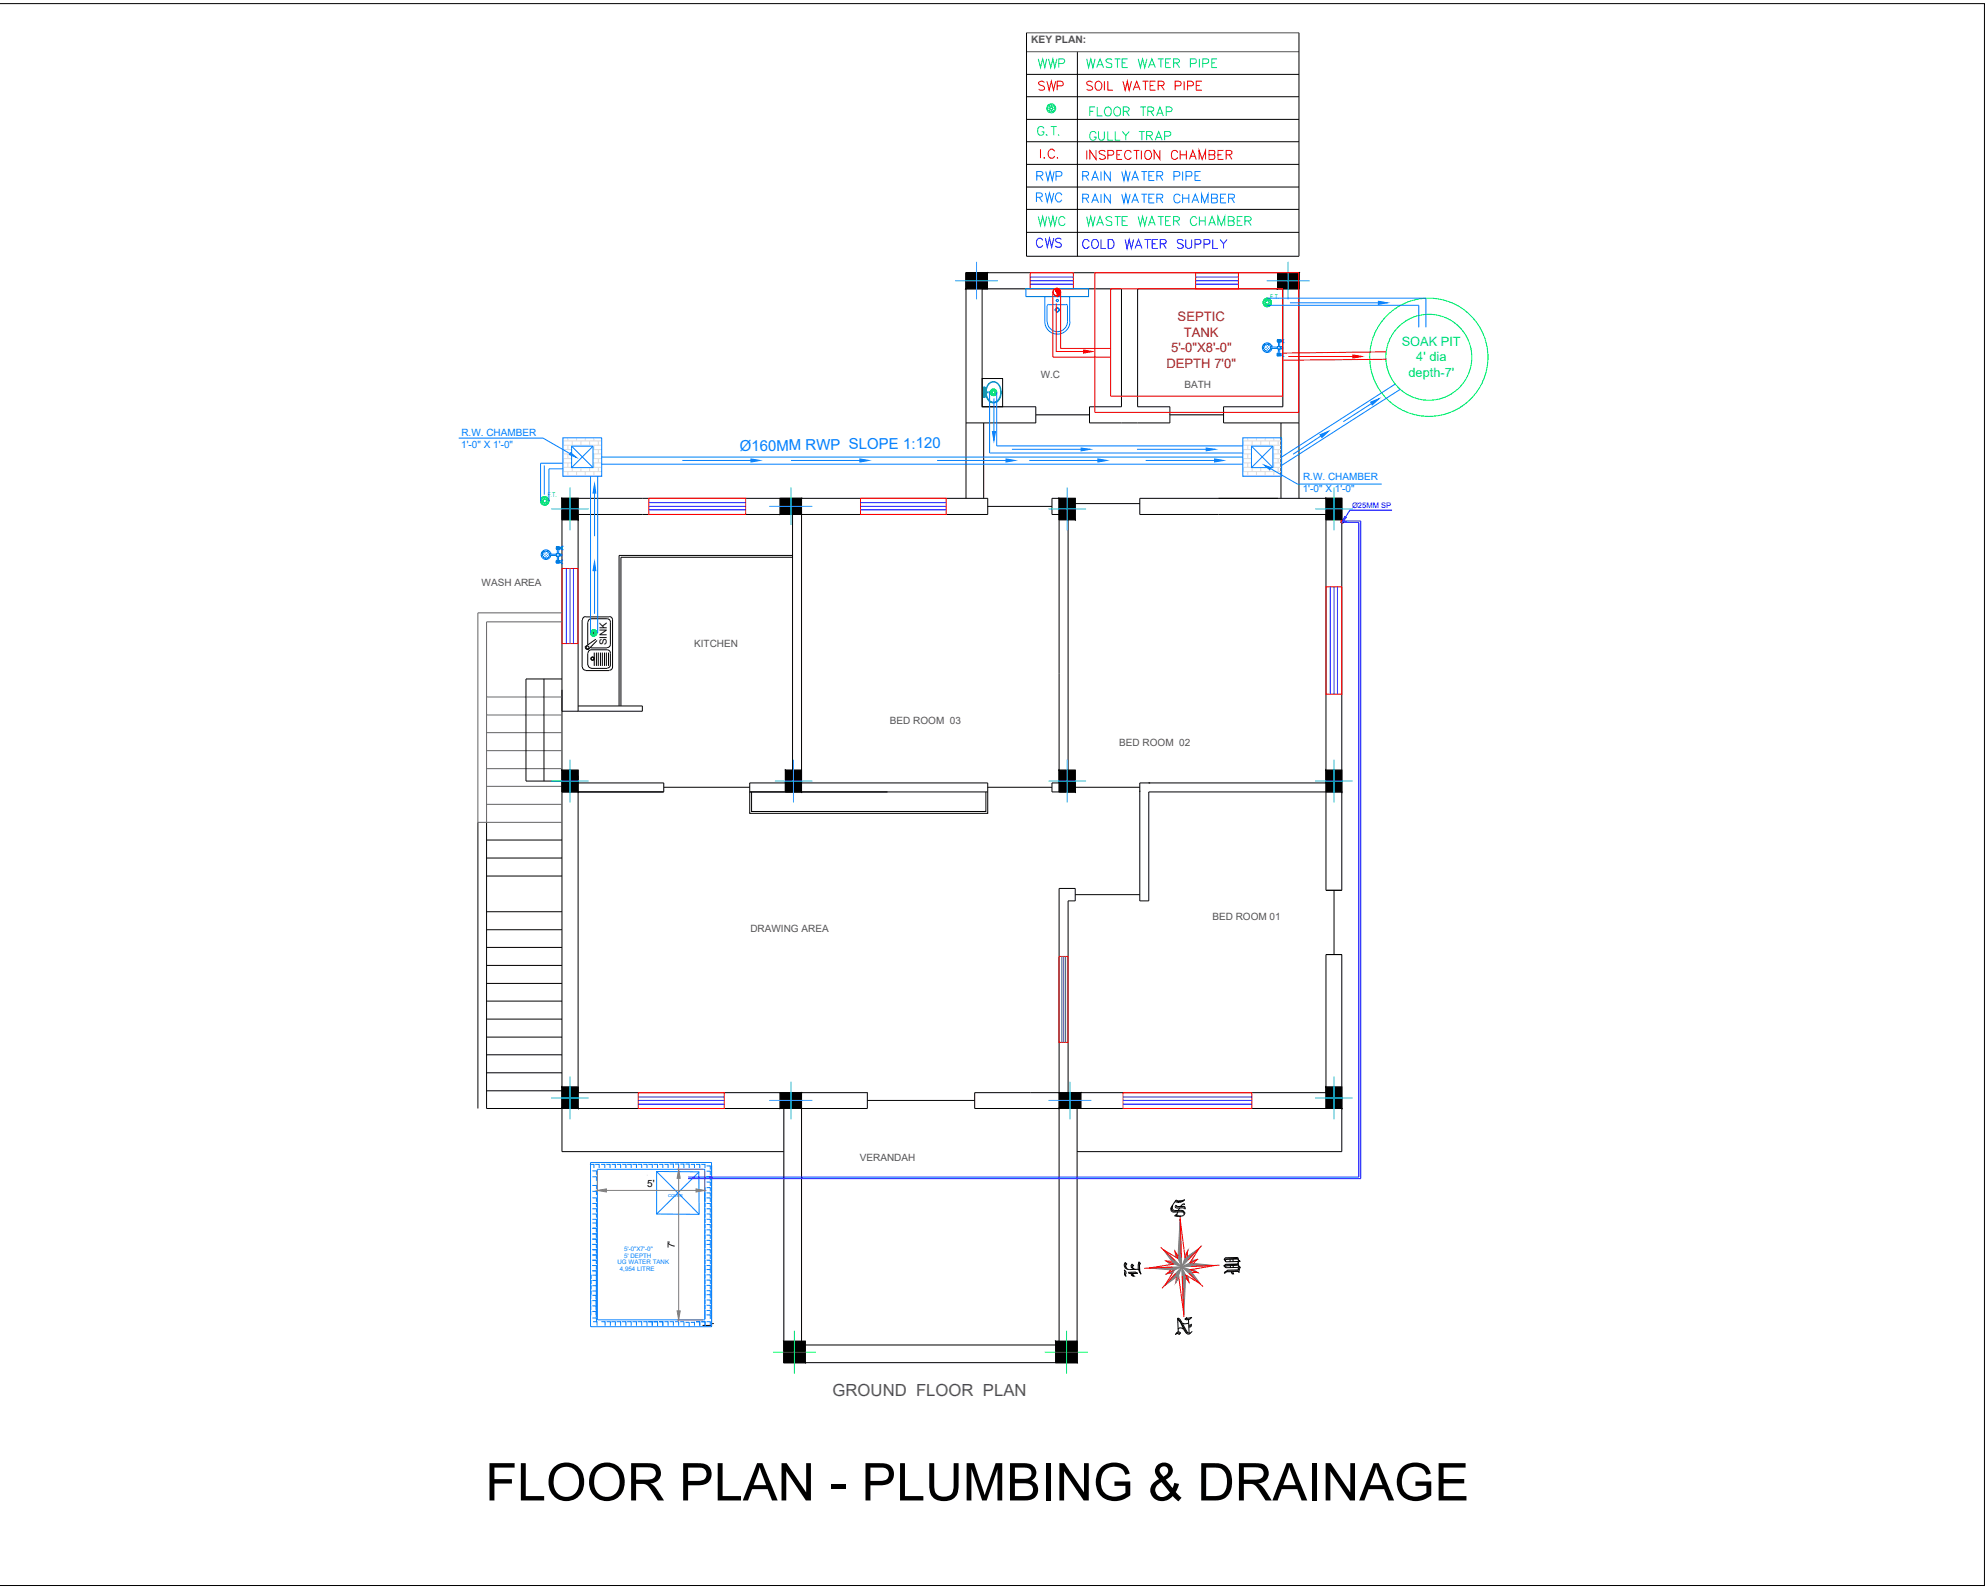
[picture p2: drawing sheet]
<svg xmlns="http://www.w3.org/2000/svg" width="135mm" height="108mm" viewBox="0 0 135 108" stroke-linecap="round" stroke-linejoin="round" font-family="sans-serif">
<!-- layer: 0 -->
<g fill="none" stroke="#000" stroke-width=".07">
<path d="M0 .2h135.4v107.9h-135.4M65.9 18.6h1.5v1.1h-1.5zM65.9 18.6h22.7v15.4M65.9 18.6v15.4M87.1 18.6h1.5v1.1h-1.5zM38.3 34h1.1v1.4h-1.1zM53.2 34h1.5v1.1h-1.5zM54.1 38h-11.7v10.1M54.1 37.9h-11.9v10.2M65.9 28.8h4.8v-1.1h-3.7v-8h9.5v8h-2.2v1.1h5.5v-1.1h-2.2v-8h9.9v8h-4v1.1h5.1M67 25.8h1.4v1.9h-1.4zM67.1 28.8v5.2"/>
<path d="M67.4 34.5h4.4M70.7 28.3h3.6M72.2 34h1.1v1.4h-1.1zM72.2 34v19.4h-.4v.6h1.5v-.6h-.4v-19.4h-1.1v1.1h.4M72.9 34.3h4.8M79.8 28.3h3.7M87.4 28.8v5.2M90.4 34h.1M90.4 34h1.1v1.4h-1.1zM32.6 56.1v19.5M33.2 56.1v19.5h26v-1.1M33.2 59.7h5.1"/>
<path d="M33.2 58.5h5.1M33.2 57.3h5.1M37.1 46.3v7M38.3 52.5h1.1v1.5h-1.1zM38.3 52.9h1.1v.5h5.9v.6h-5.9v20.5h19.8M38.3 46.3h-2.4v7h3.5M39.4 48.5v-13.4h14.7v18.3h-3v.6M39.4 48.1h4.4v.4h-5.5M39.7 45.5l.1 .1 .2 .1M39.9 44.1l.1 .1 .1 .1M39.9 42.1h1.7h.1l.1 .2v3.2M40 42.1h-.2l-.1 .2v3.2"/>
<path d="M40.1 42.4v1.6M40.1 44.5v.9M40.1 44.5l.1-.1 .1-.1 1.3 .1v1M40.1 45.3l.1 .2 .1 .1M40.1 42.4l.1-.1 .1-.1 1.3 .1v1.6v.2l-.2 .1M40.1 43.9v.1M40.3 44.2h.1M40.3 44.2h1.1M40.3 45.6h1.1M40.5 44.5v.9M40.6 43.6l-.7 .5M40.7 44.5v.9"/>
<path d="M40.7 43.7l-.6 .6M40.8 44.5v.9M41 44.5v.9M41.1 44.5v.9M41.2 44.5v.9M41.4 44.5v.9M41.5 44.5v.9M41.6 45.3v.2l-.2 .1M41.8 45.5l-.1 .1-.1 .1h-1.7M45.3 53.7h5.8M51.1 54v1.5h16.3v-1.5M51.1 54h16.3"/>
<path d="M51.3 54v1.3h15.9v-1.3M53.6 52.5h1.1v1.5h-1.1zM53.6 53.4v.6M67.4 54v-.6h-12.7v-18.3h12.7v-1.1h-29.1v44.5h15.2M67.4 53.7h4.4M72.2 52.5h1.1v1.5h-1.1zM73.3 53.7h4.4M78.4 53.4h.1M90.4 53.4h.1M90.4 52.5h1.1v1.5h-1.1zM90.4 53.4v-18.3h-12.7v-1.1h13.8v26.7h-1.1v-6.7M90.4 53.4h-12.7v8h.7v-7.4h12"/>
<path d="M33.2 74.4h5.1M33.2 73.2h5.1M33.2 71.9h5.1M33.2 70.7h5.1M33.2 69.5h5.1M33.2 68.3h5.1M33.2 67.1h5.1M33.2 65.8h5.1M33.2 64.6h5.1M33.2 63.4h5.1M33.2 62.2h5.1M38.3 74.1h1.1v1.5h-1.1z"/>
<path d="M53.2 74.5h1.5v1.1h-1.5zM53.5 75.6v17.3h20v-17.3M54.7 75.6v16.1h17.5v-16.1M59.2 75h7.3M72.2 74.5h1.5v1.1h-1.5zM72.2 74.5v-13.9h1.1v.8h-.4v13.1h17.5v-9.4h1.1v13.4h-18M72.2 74.5h-5.7v1.1h25M73.3 61h4.4M90.4 74.1h1.1v1.5h-1.1zM91 60.7v4.4M53.5 91.5h1.4v1.4h-1.4zM72 91.5h1.5v1.4h-1.5z"/>
<circle cx="40.1" cy="44.2" r=".1"/>
<circle cx="40.4" cy="43.2" r=".12"/>
<circle cx="40.4" cy="44.9" r=".12"/>
<circle cx="40.4" cy="43.2" r=".1"/>
<circle cx="40.4" cy="44.9" r=".1"/>
</g>
<path d="M70.3 18.6h2.9v1.1h-2.9zM81.6 18.6h2.9v1.1h-2.9zM38.3 38.8h1.1v5.1h-1.1zM44.3 34h6.6v1.1h-6.6zM58.7 34h5.8v1.1h-5.8zM90.4 40h1.1v7.3h-1.1zM43.5 74.5h5.9v1.1h-5.9zM76.6 74.5h8.8v1.1h-8.8z" fill="none" stroke="#f00" stroke-width=".07"/>
<g fill="none" stroke="#00f" stroke-width=".07">
<path d="M70.3 19.1h2.9M70.3 19.4h2.9M81.6 19.1h2.9M81.6 19.4h2.9M81.6 18.9h2.9M38.6 38.8v5.1M38.9 38.8v5.1M39.1 38.8v5.1M44.3 34.5h6.6M44.3 34.3h6.6M44.3 34.8h6.6M58.7 34.5h5.8"/>
<path d="M58.7 34.3h5.8M58.7 34.8h5.8M91.6 35.6h1.1v44.7h-45.8M91.6 35.5h1.2v44.9h-45.9M90.7 40v7.3M91 40v7.3M91.2 40v7.3M43.5 75h5.9M43.5 75.3h5.9M43.5 74.8h5.9M76.6 75h8.8M76.6 75.3h8.8"/>
<path d="M76.6 74.8h8.8"/>
</g>
<!-- layer: W-ELEVATION DOOR -->
<path d="M72.2 65.2h.7v5.9h-.7z" fill="none" stroke="#f00" stroke-width=".07"/>
<path d="M72.4 65.2v5.9M72.6 65.2v5.9M72.7 65.2v5.9" fill="none" stroke="#1b6698" stroke-width=".07"/>
<!-- layer: 0 -->
<path d="M33.2 54.9h5.1M33.2 53.6h5.1M33.2 52.4h5.1M33.2 51.2h5.1M33.2 50h5.1M33.2 48.8h5.1M33.2 47.5h5.1M38.3 42.4h-5.1v13.7M38.3 41.8h-5.7v14.3h5.7" fill="none" stroke="#636466" stroke-width=".07"/>
<g fill="#000" stroke="#000" stroke-width=".07">
<path d="M65.9 19.7h1.5v-1.1zM65.9 18.6h1.5l-1.5 1.1z"/>
<path d="M87.1 19.7h1.5v-1.1zM87.1 18.6h1.5l-1.5 1.1z"/>
<path d="M38.3 34l1.1 1.4v-1.4zM38.3 34l1.1 1.4h-1.1z"/>
<path d="M53.2 35.1h1.5v-1.1zM53.2 34h1.5l-1.5 1.1z"/>
<path d="M72.2 34l1.1 1.4v-1.4zM72.2 34l1.1 1.4h-1.1z"/>
<path d="M90.4 34l1.1 1.4v-1.4zM90.4 34l1.1 1.4h-1.1z"/>
<path d="M38.3 52.5l1.1 1.5v-1.5zM38.3 52.5l1.1 1.5h-1.1z"/>
<path d="M53.6 52.5l1.1 1.5v-1.5zM53.6 52.5l1.1 1.5h-1.1z"/>
<path d="M72.2 52.5l1.1 1.5v-1.5zM72.2 52.5l1.1 1.5h-1.1z"/>
<path d="M90.4 52.5l1.1 1.5v-1.5zM90.4 52.5l1.1 1.5h-1.1z"/>
<path d="M38.3 74.1l1.1 1.5v-1.5zM38.3 74.1l1.1 1.5h-1.1z"/>
<path d="M53.2 75.6h1.5v-1.1zM53.2 74.5h1.5l-1.5 1.1z"/>
<path d="M72.2 75.6h1.5v-1.1zM72.2 74.5h1.5l-1.5 1.1z"/>
<path d="M90.4 74.1l1.1 1.5v-1.5zM90.4 74.1l1.1 1.5h-1.1z"/>
<path d="M53.5 91.5l1.4 1.4v-1.4zM53.5 91.5l1.4 1.4h-1.4z"/>
<path d="M72 91.5l1.5 1.4v-1.4zM72 91.5l1.5 1.4h-1.5z"/>
</g>
<g fill="none" stroke="#0ff" stroke-width=".07">
<path d="M65.2 19.1h2.9M66.6 17.9v2.5M86.4 19.1h2.9M87.9 17.9v2.5M37.6 34.7h2.6M38.9 33.2v3M52.5 34.5h2.9M54 33.2v2.6M71.5 34.7h2.6M72.8 33.2v3M89.7 34.7h2.6M91 33.2v3"/>
<path d="M37.6 53.3h2.6M38.9 51.8v2.9M52.9 53.3h2.5M54.1 51.8v2.9M71.5 53.3h2.6M72.8 51.8v2.9M89.7 53.3h2.6M91 51.8v2.9M37.6 74.9h2.6M38.9 73.4v2.9M52.5 75h2.9M54 73.8v2.5"/>
<path d="M71.5 75h2.9M73 73.8v2.5M89.7 74.9h2.6M91 73.4v2.9"/>
</g>
<path d="M52.7 92.2h2.9M54.2 90.8v2.9M71.3 92.2h2.9M72.7 90.8v2.9" fill="none" stroke="#0f0" stroke-width=".07"/>
<!-- layer: S-NORTH -->
<g fill="none" stroke="#f00" stroke-width=".07">
<path d="M79.2 85.1l1 .9M79.4 85.2l.9 .6-.2-.5M79.5 86l.5 .2M79.6 86h.3M79.9 86.6l-.3 .3M80 86.4l-2 .1M80.1 86.6l-.6 .3M80.1 86.2l-1.7 .3M80.1 86.6l-.6 1.1M80.2 85.4l.2 .3M80.2 87.5l.2-.5 .4 2.7M80.2 86.9l-.9 1"/>
<path d="M80.2 87.1v.3M80.5 82.9l.1 2.9M80.5 83.1l.3 2.7 .2-.6M80.6 87l.2 2.8M80.9 87.2l.2 .2M81 85.3v.4M81.1 86.8l1 .9M81.1 87.5l-.2-.5 1 .6M81.2 86.6l.6 .2M81.6 85.9l-.2 .3M81.7 86.8h-.4M81.7 85.9l-.5 .2"/>
<path d="M81.8 85.1l-.6 1M82 85l-1 .9M82.8 86.3l-1.6 .3M83.2 86.3l-1.9 .1"/>
</g>
<!-- layer: S-TEXT -->
<g fill="none" stroke="#000" stroke-width=".07">
<path d="M76.7 86.6l.1 .1v.4l-.1-.2zM76.7 86.8v.1M76.8 86.1v.4M76.9 86.6l-.1-.2 .1-.2-.1-.1-.1 .2 .2 .3h.7M77 86.8h.4h.2l-.3 .1 .1 .1h-.1l-.1-.1zM77.2 86.8l.1 .2M77.3 86.3l-.1 .2M77.3 86.5v-.2l-.1-.1v.3l.3 .1M77.5 86.8h-.4M77.7 86.1l.1 .1-.1 .5 .1 .2a.79 .79 0 0 1-.1-.8zM77.7 86.1v.7M80 82.3l-.1 .1 .1 .2 .8 .1"/>
<path d="M80 82.2l-.1 .2v.2l.8 .1 .1 .1M80 82.2v.3l.7 .1 .1 .1v.1M80.2 82a.52 .52 0 0 0 .6-.2l-.5 .1-.1-.1-.2 .4M80.2 82.9h.1M80.2 82.3l.6 .1M80.2 82.2l.1 .1h.5l.1 .2-.2-.1h-.5v-.1zM80.2 90.9l.1-.1 .2 .1-.1 .1-.2-.1v.1zM80.3 90.9h.2M80.3 82.8l.3 .1M80.3 89.9l.7 1M80.3 90l.6 .9 .2 .1 .2-.2M80.3 90.6h.2h.2"/>
<path d="M80.3 82.6l-.2 .3h.5M80.4 90.8l-.1-.9 .2 .1 .5 .9h.2M80.5 82.4l-.1 .1M80.7 81.9h-.5M80.7 82.1l-.2 .2M80.7 82.1l.1 .1zM80.8 82.8l-.2 .1M80.8 90l.1-.1 .4-.1-.2 .2zM80.9 89.9l.3 .1M81.1 90v.9M81.1 90.2h-.4M81.1 90.4l.2-.1-.1 .2h-.1"/>
<path d="M81.1 90.4h.1M83.6 86.1v-.2h.8h.1v.3h-.9l-.1 .1 .1 .2M83.6 86.1l-.1-.2 .1-.1h.8l.2 .2-.1 .1v.1l.1 .2-.1 .4v-.1h-.4v.2l-.1-.2h-.3l-.2 .1 .2-.2h.8v-.3h-.8l-.1 .2M83.9 85.9v.2M83.9 86.3v.2M84 86.7v.1M84.1 85.9v.1M84.1 86.3v.1M84.4 85.8l-.9 .1M84.5 86.2l-1 .1M84.5 86l-.9 .1M84.5 86.4l-.9 .1"/>
<path d="M84.5 86.7h-.9M84.5 86h.1M84.6 86.4l-.1 .2"/>
</g>
<!-- layer: S-NORTH -->
<g fill="#808080" stroke="#808080" stroke-width=".07">
<path d="M80.6 86.4l.6-.3 1.6 .2z"/>
<path d="M81.2 86.6h.2l.3 .2z"/>
<path d="M81.3 86l.3-.1-.4 .2z"/>
<path d="M80.6 86.4l.6 .2 .7 1z"/>
<path d="M80.8 85.8l1-.7-1.2 1.3z"/>
<path d="M80.5 83.1l.1 3.3-.3-.6z"/>
<path d="M80.6 86.4l.3 .6-.1 2.7z"/>
<path d="M78.4 86.5l2.2-.1-.5 .2z"/>
<path d="M80.6 86.4l-.2 .6-.9 .7z"/>
<path d="M79.6 86l.5 .2h-.3z"/>
<path d="M79.4 85.2l1.2 1.2-.5-.2z"/>
<path d="M81 85.3l-.2 .5v-.2z"/>
<path d="M80.2 85.4l.1 .4-.1-.1z"/>
<path d="M79.6 86.9l.5-.3-.1 .2z"/>
<path d="M80.9 87l.1 .1 .1 .3z"/>
<path d="M80.4 87v.2l-.2 .2z"/>
</g>
<!-- layer: FIXT -->
<g fill="none" stroke="#008ab8" stroke-width=".07">
<path d="M67.1 26.5h.1M67.1 27h.1M67.1 27v.1M67.1 26.5v.1M67.1 26.9v.1M67.1 26.4v.1M67.1 26.4h.1M67.1 26.6h.1M67.1 27.1h.1M67.2 26.4v.1M67.2 26.9v.1M67.2 26.5h.1"/>
<path d="M67.2 27h.1M67.2 26.7h.2M67.2 26.8h.2M67.2 26.7h-.1l.1 .1M67.2 27v.1M67.2 26.5v.1M67.2 26.7l-.1-.1-.1 .1 .1 .2 .1-.1a.55 .55 0 0 0 .3 .6 .55 .55 0 0 0 .6 0 .82 .82 0 0 0-.3-1.4 .63 .63 0 0 0-.6 .7M67.3 26.7a.52 .52 0 0 1 .5-.7 .52 .52 0 0 1 .5 .7 .52 .52 0 0 1-.5 .7 .52 .52 0 0 1-.5-.6M67.4 26.7v.1"/>
<circle cx="67.1" cy="26.5" r=".03"/>
<circle cx="67.1" cy="26.7" r=".03"/>
<circle cx="67.1" cy="27" r=".03"/>
<circle cx="67.1" cy="27" r=".1"/>
<circle cx="67.1" cy="26.5" r=".1"/>
<circle cx="67.6" cy="26.7" r=".05"/>
</g>
<!-- layer: Fixture -->
<g fill="none" stroke="#006edd" stroke-width=".07">
<path d="M70 19.7h4.3v.5h-4.3zM37 37.7h.1M37 37.9h.1M37.1 38h.1M37.1 37.8h.1M37.1 37.6h.1M37.1 37.9v.1M37.1 38.1h.1M37.1 37.9h.1M37.1 37.7h.1M37.2 38.1h.1M37.2 37.5h.1"/>
<path d="M37.2 37.7h.1M37.2 37.9h.1M37.2 38h.1M37.2 37.8h.1M37.2 37.6h.1M37.3 37.8h.1M37.3 37.9v.1M37.3 38.1v.1M37.3 37.6h.1M37.3 38.1h.1M37.3 37.7h.1M37.4 37.5h.1"/>
<path d="M37.4 37.9h.1M37.4 37.7h.1M37.4 38.1h.1M37.4 38h.1M37.4 37.8h.1M37.4 37.6h.1M37.5 37.9h.4M37.5 37.7h.1M37.5 37.9h.1M37.5 37.8h.4M37.9 37.8v.1M37.9 38.2v.2"/>
<path d="M38 37.8h.1M38 37.9h.1M38 38.3h.1M38 37.5h.1M38 37.3h.1M38 38.2h.1M38 38.4h.1M38 37.8h.1v.1h-.1zM38 37.3h.1v.2M38 38.2h.1v.2M38 37.3v.2M38 38.2v.2"/>
<path d="M38 38.2l.3 .1M38 37.4h.1M38 37.3h.3M38 37.3v.1l.1-.1 .1 .2M38 37.5v.3M38 37.9v.3M38.1 37.9v.3M38.1 37.5v.3M38.1 37.9h.1M38.1 37.8h.1M38.1 37.5h.1M38.1 37.3h.1"/>
<path d="M38.1 38.2h.1M38.1 38.4h.1M38.1 37.4h.1M38.2 37.3h-.1M38.2 38.2h-.1M38.2 37.8v.1zM38.2 37.4h.1M38.2 37.8h.1v.1h-.1M38.3 38.4h-.2M38.3 38.2v.2M38.3 38.2h.1M38.3 38.5h.1"/>
<path d="M38.3 38.4h.1M38.3 37.3v.2M38.3 38.2v.3M38.3 37.5h.1M38.3 37.3h.1M38.3 37.2v.3M71.5 20.8h1.2M71.5 20.8l-.1 .1v1a.7 .7 0 0 0 .7 .7 .7 .7 0 0 0 .7-.7v-1l-.1-.1M71.9 21.1h.2M72 20.5h.1M72.1 20.4v.1M72.1 20.5v.1"/>
<path d="M72.1 20.9v.2M72.1 21.2v.2M72.2 20.5h.1M72.2 21.1h.1M73 21.9a.86 .86 0 0 1-.9 .9 .86 .86 0 0 1-.8-.9v-1.7h1.7v1.7M86.1 23.8h.1M86.2 23.6h.1M86.2 23.7v.1M86.2 23.8h.1M86.2 23.7h.1M86.2 23.5h.1M86.3 23.5h.1"/>
<path d="M86.3 23.6v.1M86.3 23.8v.1M86.3 23.9h.1M86.3 23.8h.1M86.3 23.9v.1M86.4 23.6h-.1M86.4 23.4h.1M86.4 23.7v.1M86.4 23.8h.1M86.4 23.7h.1M86.4 23.5h.1M86.4 23.6v.1"/>
<path d="M86.4 23.8v.1M86.4 24h.1M86.5 24h.1M86.5 23.8h.1M86.5 23.4h.1M86.5 23.6h.1M86.5 23.7v.1M86.5 23.9v.1M86.6 23.8h.1M86.6 23.7h.1M86.6 23.5h.1M86.6 23.8v.1"/>
<path d="M86.7 23.8h.4M86.7 23.6h.1M86.7 23.7v.1M86.7 23.7h.4M87.1 24.1h.1M87.1 24.3h.1M87.1 23.2v.1M87.1 23.6v.2M87.1 24.1v.2M87.1 24.1h.2M87.1 24.3h.2M87.1 23.6h.1"/>
<path d="M87.1 23.8h.1M87.1 23.3h.1M87.1 23.2h.1M87.1 23.6v.2h.2M87.1 23.6h.2M87.1 23.1v.2M87.1 24.2h.2M87.1 23.1l.2 .1M87.1 23.1l.1 .1M87.2 23.3h-.1M87.2 23.2h.1M87.2 23.3v.3"/>
<path d="M87.2 23.8v.3M87.3 23.3v.3M87.3 23.8v.5M87.3 23.8h.1M87.3 23.2h-.2l.2 .1M87.3 24.1h.1M87.3 24.3h.1M87.3 23.6h.1M87.3 24.1v.2h-.2M87.3 23.3h.1M87.3 23.2h.1M87.3 23.7h.2v.1h-.2"/>
<path d="M87.3 23.2v.1h-.2M87.3 23.6v.2M87.3 24.2h.2M87.3 23.2v.1M87.4 23.2h.1M87.4 23.7v.1M87.5 24.1l-.2 .1-.1-.1M87.5 23.3h-.3M87.5 24.1v.2M87.5 23.4h.1M87.5 24.1h.1M87.5 24.3h.1"/>
<path d="M87.5 23.1h.1M87.5 23.1v.3"/>
<circle cx="37.2" cy="37.8" r=".24"/>
<circle cx="37.2" cy="37.8" r=".33"/>
<circle cx="72.1" cy="20.5" r=".07"/>
<circle cx="72.1" cy="21.1" r=".12"/>
<circle cx="72.1" cy="21.1" r=".14"/>
<circle cx="86.4" cy="23.7" r=".24"/>
<circle cx="86.4" cy="23.7" r=".33"/>
</g>
<!-- layer: SWP -->
<g fill="#f00" stroke="#f00" stroke-width=".07">
<path d="M72.1 20.1v.1z"/>
<path d="M92.3 24.2l.6 .1-.6 .1z"/>
<path d="M73.9 23.9l.6 .1-.6 .1z"/>
<path d="M72 19.8l.1 .1zM72 19.8l.1 .1z"/>
<path d="M72.1 19.7v.2zM72.1 19.7v.2z"/>
<path d="M72.1 19.7v.2zM72.1 19.7v.2z"/>
<path d="M72.1 19.7v.3zM72.1 19.7v.3z"/>
<path d="M72.1 19.7v.3zM72.1 19.7v.3z"/>
<path d="M72.1 19.7v.3zM72.1 19.7v.3z"/>
<path d="M72.1 20.1v.1zM72.1 20.1v.1z"/>
<path d="M72.1 19.7v.3zM72.1 19.7v.3z"/>
<path d="M72.1 20.1v.1zM72.1 20.1v.1z"/>
<path d="M72.1 19.7v.3zM72.1 19.7v.3z"/>
<path d="M72.1 19.7l.1 .5zM72.1 19.7l.1 .5z"/>
<path d="M72.2 19.7v.5zM72.2 19.7v.4z"/>
<path d="M72.2 19.7v.4zM72.2 19.7v.4z"/>
<path d="M72.2 19.8v.3zM72.2 19.8l.1 .3z"/>
<path d="M72.3 19.8v.3zM72.3 19.8v.2z"/>
<path d="M72.3 19.8v.2zM72.3 19.8v.2z"/>
<path d="M72.3 19.9v.1zM72.3 19.9v.1z"/>
</g>
<g fill="none" stroke="#f00" stroke-width=".07">
<path d="M71.8 19.9v4.5h4M72.1 19.7v.5M72.3 19.9v3.9h3.5M74.7 18.6h13.9v9.5h-13.9zM74.8 10.3v.6l-.5-.6v.6M74.8 5.6a.27 .27 0 0 1 .4 .3 .27 .27 0 0 1-.4 .2l-.1-.3zM75.3 5.5v.7M75.4 10.3h-.2h-.2v.2l.4 .2v.1l-.2 .1-.2-.1M75.6 5.5v.7h.3M75.6 10.6h.3v-.3h-.3v.6M75.8 19.7h11.7v7.3h-11.7zM76.2 10.6h.2"/>
<path d="M76.5 10.3h-.3v.6h.3M76.6 5.5l.2 .7 .1-.7 .1 .7 .2-.7M77.2 10.4a.23 .23 0 0 0-.3-.1 .23 .23 0 0 0-.2 .2 .26 .26 0 0 0 .1 .3 .26 .26 0 0 0 .3 0l.1-.1M77.3 6.2l.2-.7 .3 .7M77.3 10.3h.4M77.4 5.9h.3M77.5 10.3v.6M77.9 10.3v.6M77.9 5.5h.4M78.1 10.3h.1a.28 .28 0 0 1 .4 .3 .28 .28 0 0 1-.5 .2zM78.1 5.5v.7M78.4 5.8h.3"/>
<path d="M78.8 5.5h-.4v.7h.4M79 5.8h.4v-.1l-.1-.2h-.3v.7M79.1 10.3v.6l-.4-.6v.6M79.2 5.8l.2 .4M80.2 5.9l.3-.1v-.2l-.3-.1v.7M80.3 10.4a.22 .22 0 0 0-.2-.1 .22 .22 0 0 0-.2 .2v.1a.22 .22 0 0 0 .2 .3 .22 .22 0 0 0 .2-.2M80.5 10.6h.4M80.5 10.3v.6M80.8 5.5v.7M80.9 10.3v.6M81 5.9l.3-.1 .1-.1-.1-.2h-.3v.7M81.1 10.9l.3-.6 .2 .6"/>
<path d="M81.2 10.7h.3M81.6 5.8h.2M81.8 10.9v-.6l.2 .6 .2-.6v.6M82 5.5h-.4v.7h.4M82.5 10.6l.3-.1v-.2h-.3v.6l.3-.1v-.2h-.1M83.1 10.6h.2M83.5 10.3h-.4v.6h.4M83.6 10.6l.4-.1v-.2h-.4v.6M83.8 10.6l.2 .3M72.1 20.7v3.3h1.8M87.9 24.3h4.4M94.6 24l-7.1 .1"/>
<path d="M94.6 24.5l-7.1 .1"/>
<circle cx="72.1" cy="19.9" r=".26"/>
<circle cx="72.1" cy="19.9" r=".24"/>
</g>
<!-- layer: WWP -->
<g fill="none" stroke="#00dd6e" stroke-width=".07">
<path d="M71.2 8.8a.24 .24 0 0 0-.3-.1 .24 .24 0 0 0-.1 .3 .21 .21 0 0 0 .2 .2 .21 .21 0 0 0 .2-.2h-.1M71.4 9.2h.1M71.9 8.6v.6M72.2 9.2h.1M74.1 4l.2 .6 .1-.6 .1 .6 .2-.6M74.1 14.8l.2 .6 .1-.6 .1 .6 .2-.6M74.7 7.3h-.4v.6M74.8 9.1a.22 .22 0 0 0-.3-.1 .22 .22 0 0 0-.2 .2v.1a.21 .21 0 0 0 .2 .3 .21 .21 0 0 0 .3-.3h-.2M74.8 4.6l.2-.6 .3 .6M74.8 15.4l.2-.6 .3 .6M74.8 7.3v.6h.4M74.9 4.4h.3"/>
<path d="M74.9 15.2h.3M74.9 9v.4l.2 .2 .2-.1v-.5M75.4 7.4l.1-.1a.3 .3 0 0 1 .3 .3 .3 .3 0 0 1-.3 .3l-.2-.2zM75.6 9v.6h.3M75.8 4.1l-.1-.1-.3 .1 .1 .1 .3 .2v.2l-.4-.1M75.8 14.9l-.1-.1-.3 .1 .1 .1 .3 .1v.3l-.4-.1M76 7.4l.2-.1a.3 .3 0 0 1 .2 .3 .3 .3 0 0 1-.3 .3l-.1-.2zM76 4h.4M76 14.8h.4M76.1 9v.6h.3M76.2 4v.6M76.2 14.8v.6"/>
<path d="M76.5 4.3h.3M76.5 15.1h.3M76.6 9l.2 .2 .2-.2M76.6 7.6h.4v-.2l-.1-.1h-.3v.6M76.8 9.2v.4M76.8 7.6l.2 .3M76.9 4h-.4v.6h.4M76.9 14.8h-.4v.6h.4M77.6 4l.2 .6 .1-.6 .2 .6 .1-.6M77.6 14.8l.2 .6 .1-.6 .2 .6 .1-.6M77.7 9h.4M77.8 7.3h.4"/>
<path d="M77.9 9v.6M78 7.3v.6M78.2 9.2h.3l.1-.1-.1-.1h-.3v.6M78.3 7.6h.3l.1-.2-.4-.1v.6M78.3 4.6l.3-.6 .2 .6M78.3 15.4l.3-.6 .2 .6M78.4 9.2l.2 .4M78.4 4.4h.3M78.4 15.2h.3M78.5 7.6l.2 .3M78.8 9.6l.2-.6 .3 .6M78.9 7.9l.2-.6 .3 .6"/>
<path d="M78.9 9.4h.3M79 4h.4M79 14.8h.4M79 7.7h.3M79.2 4v.6M79.2 14.8v.6M79.4 9.3h.3l.2-.2-.1-.1h-.4v.6M79.5 4.3h.2M79.5 15.1h.2M79.5 7.6h.4v-.2l-.1-.1h-.3v.6M79.9 4h-.4v.6h.4M79.9 14.8h-.4v.6h.4"/>
<path d="M80.1 4.3h.3l.1-.2-.1-.1h-.3v.6M80.1 15.1l.3-.1 .1-.1-.2-.1h-.2v.6M80.2 4.3l.3 .3M80.2 15.1l.3 .3M81.2 4.3h.4v-.2l-.4-.1v.6M81.6 14.9a.23 .23 0 0 0-.2-.1 .23 .23 0 0 0-.2 .2v.1a.23 .23 0 0 0 .2 .3 .23 .23 0 0 0 .2-.2M81.8 4v.6M81.8 14.8v.6M81.8 15.1h.4M82 4.3h.4v-.2l-.4-.1v.6M82.2 14.8v.6M82.4 15.4l.3-.6 .2 .6"/>
<path d="M82.5 15.2h.3M82.7 4.3h.2M83 4h-.3v.6h.3M83.1 15.4v-.6l.2 .6 .2-.6v.6M83.8 15.1l.3-.1 .1-.2h-.4v.6l.4-.1v-.2h-.2M84.4 15.1h.2M84.8 14.8h-.4v.6h.4M84.9 15.1l.4-.1v-.1l-.1-.1h-.3v.6M85.1 15.1l.2 .3M36.9 34.2h.1M37 34l.1 .1M37.1 34.2l-.1 .1"/>
<path d="M37.1 33.9v.1M37.1 34.3v.1M37.3 34.2v.1M37.3 34.2h.1M37.3 34v.1M67.7 26.6v.1M67.7 26.9h.1M67.8 26.6v.1M86.2 20.6h.1M86.3 20.5h.1M86.4 20.7l-.1 .1M86.4 20.4v.1"/>
<path d="M86.4 20.8v.1M86.5 20.7l.1 .1M86.6 20.6h.1M86.6 20.5h-.1M40.4 43v.1M40.5 43.3h-.1M40.5 43v.1"/>
<circle cx="37.1" cy="34.2" r=".29"/>
<circle cx="37.1" cy="34.2" r=".12"/>
<circle cx="37.2" cy="34.2" r=".24"/>
<circle cx="67.8" cy="26.8" r=".23"/>
<circle cx="67.8" cy="26.8" r=".18"/>
<circle cx="67.8" cy="26.8" r=".09"/>
<circle cx="86.4" cy="20.6" r=".29"/>
<circle cx="86.4" cy="20.6" r=".24"/>
<circle cx="86.4" cy="20.6" r=".12"/>
<circle cx="40.5" cy="43.2" r=".18"/>
<circle cx="40.5" cy="43.2" r=".1"/>
<circle cx="40.5" cy="43.2" r=".22"/>
</g>
<!-- layer: EX-WALL -->
<g fill="none" stroke="#0f0" stroke-width=".07">
<circle cx="97.5" cy="24.4" r="4"/>
<circle cx="97.5" cy="24.4" r="2.93"/>
</g>
<path d="M70 2.2v15.3M88.6 2.2v15.3M41.1 79.3h.1M48.5 79.5v11M47.9 90.4h.6M48.6 90.3h.1" fill="none" stroke="#000" stroke-width=".07"/>
<!-- layer: PDF_EX-WALL -->
<path d="M44.2 80.1v.1" fill="none" stroke="#9e9e9e" stroke-width=".07"/>
<path d="M48.5 83.5v.2" fill="none" stroke="#7f7f7f" stroke-width=".07"/>
<!-- layer: PDF3_RWP -->
<g fill="none" stroke="#007fff" stroke-width=".07">
<path d="M40.2 79.4h.3v.3M40.3 79.3h8.2v11.2h-8.2zM40.4 79.9h.3v.2M40.6 79.4h.3v.3M41 79.4h.3v.3M41.4 79.4h.2v.3M41.7 79.4h.3v.3M42.1 79.4h.2v.3M42.4 79.4h.3v.3M42.8 79.4h.3v.3M43.1 79.4h.3v.3M43.5 79.4h.3v.3"/>
<path d="M43.9 79.4h.2v.3M44.2 79.4h.3v.3M44.6 79.4h.3v.3M44.8 79.9h2.9v2.9h-2.9zM44.8 79.9l2.9 2.9M45 79.4h.2v.3M45.3 79.4h.3v.3M45.7 79.4h.2v.3M46 79.4h.3v.3M46.4 79.4h.3v.3M46.8 79.4h.2v.3M47.1 79.4h.3v.3"/>
<path d="M47.5 79.4h.2v.3M47.7 79.9l-2.9 2.9M47.8 79.4h.3v.3M48.2 79.9h.3v.3M48.2 79.5h.3v.3M40.3 89.1v.2M40.3 89.4v.3M40.3 88.3v.3M40.3 88.7v.3M40.3 87.7v.2M40.3 88v.3M40.3 87v.2"/>
<path d="M40.3 87.3v.3M40.4 86h.3v.2M40.4 86.3h.3v.3M40.4 86.7h.3v3.1M40.4 89.9h.3v.3M40.4 82.8h.3v.3M40.4 82.4h.3v.3M40.4 82.1h.3v.2M40.4 81.7h.3v.3M40.4 81.3h.3v.2M40.4 80.8h.3v.3M40.4 83.2h.3v.2"/>
<path d="M40.4 83.4h.3v.3M40.4 83.8h.3v.2M40.4 84.2h.3v.2M40.4 84.5h.3v.3M40.4 84.9h.3v.2M40.4 85.2h.3v.3M40.4 85.6h.3v.2M40.4 80.3h.3v.2M40.4 87.7h.3v.2M40.4 88h.3v.3M40.4 87h.3v.2M40.4 87.3h.3v.3"/>
<path d="M40.4 89.1h.3v.2M40.4 89.4h.3v.3M40.4 88.3h.3v.3M40.4 88.7h.3v.3M40.4 90.1h.3v.3M41 90.1h.3v.3M41.4 90.1h.2v.3M41.7 90.1h.3v.3M42.1 90.1h.2v.3M42.4 90.1h.3v.3M42.8 90.1h.3v.3M43.1 90.1h.3v.3"/>
<path d="M43.5 90.1h.3v.3M43.9 90.1h.2v.3M44.2 90.1h.3v.3M44.6 90.1h.3v.3M45 90.1h.2v.3M45.3 90.1h.3v.3M45.7 90.1h.2v.3M46 90.1h.3v.3M46.4 90.1h.3v.3M46.8 90.2h.2v.2M47.1 90.2h.3M47.4 90.1v.3"/>
<path d="M47.5 90.1h.2v.3M47.8 90.1h.3v.3M48.1 87.7v.2M48.1 88v.3M48.1 89.7v.3M48.1 83.9v.2M48.1 83.5v.3M48.1 83.2v.2M48.1 82.8v.3M48.1 82.4v.3M48.1 82.1v.2M48.1 81.7v.3"/>
<path d="M48.1 81.4v.2M48.1 81v.3M48.1 81v9h-7.4v-10.3h7.4v2.2M48.1 84.2v.3M48.1 84.6v.3M48.1 86.6v.2M48.1 86.9v.3M48.1 87.3v.3M48.1 86v.2M48.1 86.3v.3M48.1 84.9v.2M48.1 85.2v.3"/>
<path d="M48.1 85.6v.3M48.1 89v.3M48.1 89.4v.3M48.1 88.3v.3M48.1 88.7v.2M48.2 90.1h.3v.3M48.2 87.7h.3v.2M48.2 88h.3v.3M48.2 89.7h.3v.3M48.2 83.9h.3v.2M48.2 83.5h.3v.3M48.2 83.2h.3v.2"/>
<path d="M48.2 82.8h.3v.3M48.2 82.4h.3v.3M48.2 82.1h.3v.2M48.2 81.7h.3v.3M48.2 81.4h.3v.2M48.2 81h.3v.3M48.2 80.6h.3v.3M48.2 84.2h.3v.3M48.2 84.6h.3v.3M48.2 86.6h.3v.2M48.2 86.9h.3v.3M48.2 87.3h.3v.3"/>
<path d="M48.2 80.2h.3v.3M48.2 86h.3v.2M48.2 86.3h.3v.3M48.2 84.9h.3v.2M48.2 85.2h.3v.3M48.2 85.6h.3v.3M48.2 89h.3v.3M48.2 89.4h.3v.3M48.2 88.3h.3v.3M48.2 88.7h.3v.2"/>
</g>
<!-- layer: EX-WALL -->
<path d="M40.7 79.9v1.4M46.2 79.7h1.8M48.1 79.9v1.4M41.4 81.2h6.1M46.2 90h1.8M46.3 80.4v9" fill="none" stroke="#808080" stroke-width=".07"/>
<g fill="#808080" stroke="#808080" stroke-width=".07">
<path d="M46.3 79.7l.1 .7h-.2z"/>
<path d="M46.2 89.4h.2l-.1 .6z"/>
<path d="M47.5 81.1l.6 .1-.6 .1z"/>
<path d="M40.7 81.2l.7-.1v.2z"/>
</g>
<!-- layer: RWP -->
<g fill="none" stroke="#dcdcdc" stroke-width=".07">
<path d="M38.4 30.1h2.6M38.4 30.4h2.6M38.4 30.7h.6M38.4 31h.6M38.4 31.3h.6M38.4 31.6h.6M38.4 31.9h.6M38.4 32.2h2.6M38.4 32.5h2.6M38.4 30.1v.3M38.4 30.7v.3M38.4 31.3v.3"/>
<path d="M38.4 31.9v.3M38.4 32.5h.1M38.7 29.9v.2M38.7 30.4v.3M38.7 31v.3M38.7 31.6v.3M38.7 32.2v.3M39 30.1v.3M39 31.9v.3M39 32.5h.1M39.3 29.9v.2M39.3 30.4h.1"/>
<path d="M39.3 32.2v.3M39.6 30.1v.3M39.6 31.9v.3M39.6 32.5h.1M39.9 29.9v.2M39.9 30.4h.1M39.9 32.2v.3M40.2 30.1v.3M40.2 31.9v.3M40.2 32.5h.1M40.4 30.7h.6M40.4 31h.6"/>
<path d="M40.4 31.3h.6M40.4 31.6h.6M40.4 31.9h.6M40.5 29.9v.2M40.5 30.4v.3M40.5 31v.3M40.5 31.6v.3M40.5 32.2v.3M40.8 30.1v.3M40.8 30.7v.3M40.8 31.3v.3M40.8 31.9v.3"/>
<path d="M40.8 32.5h.1M84.8 30.1h2.6M84.8 30.4h2.6M84.8 30.7h.6M84.8 31h.6M84.8 31.3h.6M84.8 31.6h.6M84.8 31.9h.6M84.8 32.2h2.6M84.8 32.5h2.6M84.8 30.1v.3M84.8 30.7v.3"/>
<path d="M84.8 31.3v.3M84.8 31.9v.3M84.8 32.5h.1M85.1 29.9v.2M85.1 30.4v.3M85.1 31v.3M85.1 31.6v.3M85.1 32.2v.3M85.4 30.1v.3M85.4 31.9v.3M85.4 32.5h.1M85.7 29.9v.2"/>
<path d="M85.7 30.4h.1M85.7 32.2v.3M86 30.1v.3M86 31.9v.3M86 32.5h.1M86.3 29.9v.2M86.3 30.4h.1M86.3 32.2v.3M86.6 30.1v.3M86.6 31.9v.3M86.6 32.5h.1M86.8 30.7h.6"/>
<path d="M86.8 31h.6M86.8 31.3h.6M86.8 31.6h.6M86.8 31.9h.6M86.9 29.9v.2M86.9 30.4v.3M86.9 31v.3M86.9 31.6v.3M86.9 32.2v.3M87.2 30.1v.3M87.2 30.7v.3M87.2 31.3v.3"/>
<path d="M87.2 31.9v.3M87.2 32.5h.1"/>
</g>
<g fill="none" stroke="#007fff" stroke-width=".07">
<path d="M74.5 12.3l.2-.6 .2 .6M74.5 13.8l.2-.6 .2 .6M74.5 12.1h.3M74.5 13.6h.3M75.1 11.7v.6M75.1 13.2v.6M75.7 11.7v.6l-.4-.6v.6M75.7 13.2v.6l-.4-.6v.6M76.5 11.7l.2 .6 .1-.6 .1 .6 .2-.6M76.5 13.2l.2 .6 .1-.6 .1 .6 .2-.6M77.2 12.3l.2-.6 .3 .6M77.2 13.8l.2-.6 .3 .6"/>
<path d="M77.3 12.1h.3M77.3 13.6h.3M77.9 11.7h.4M77.9 13.2h.4M78 11.7v.6M78 13.2v.6M78.4 12h.2M78.4 13.5h.2M78.7 11.7h-.3v.6h.3M78.7 13.2h-.3v.6h.3M78.9 12l.4-.1v-.1l-.4-.1v.6M78.9 13.5h.4v-.2l-.4-.1v.6"/>
<path d="M79.1 12l.2 .3M79.1 13.5l.2 .3M80.1 12h.3l.1-.2-.4-.1v.6M80.5 13.4a.28 .28 0 0 0-.5 .1 .28 .28 0 0 0 .4 .3l.1-.1M80.7 11.7v.6M80.7 13.2v.6M80.7 13.5h.4M80.9 12h.4v-.3h-.4v.6M81.1 13.2v.6M81.3 13.8l.2-.6 .3 .6M81.4 13.6h.3M81.5 12h.2"/>
<path d="M81.9 11.7h-.4v.6h.4M82 13.8v-.6l.2 .6 .2-.6v.6M82.6 13.5h.4v-.2l-.4-.1v.6h.4v-.2l-.1-.1M83.2 13.5h.3M83.6 13.2h-.4v.6h.4M83.8 13.5h.4v-.2l-.4-.1v.6M84 13.5l.2 .3M31.3 29.9h5.7l1.9 1M37.1 31.7v2M38.4 29.9h2.6v2.6h-2.6zM38.4 32h-1v2.2M38.4 31.6h-1.5v2.6"/>
<path d="M39 30.4h1.4v1.5h-1.4zM39 30.4l1.4 1.5M40.3 32.5v10.7M40.4 30.4l-1.4 1.5M40.6 33.6v3M40.8 32.5v10.7M41 31.2h43.8M41 31.7h43.8M46.5 31.4h4.7M54 31.4h4.7M63.9 31.4h4.7M67.5 26.7v4.2h17.3"/>
<path d="M67.8 27.2v2.2M68 26.7v3.7h16.8M69 30.6h4.7M70.2 31.4h4.7M77.6 30.6h4.7M78.1 31.4h4.7M84.8 29.9h2.6v2.6h-2.6zM85.4 30.4h1.4v1.5h-1.4zM85.4 30.4l1.4 1.5M86.4 20.3h10.9v2M86.4 20.8h10.4v1.5M86.7 32l1.8 1h5.8"/>
<path d="M86.8 30.4l-1.4 1.5M88 20.7h6M90.1 29.7l-1.9 1.3M93.5 27.5l-1.9 1.3M95.2 26.2l-7.8 5M95.5 26.6l-8.1 5.1"/>
</g>
<g fill="#007fff" stroke="#007fff" stroke-width=".07">
<path d="M86.2 31.7l.5 .2-.1 .1z"/>
<path d="M38.9 30.9l.4 .3-.5-.2z"/>
<path d="M94 20.5l.6 .2-.6 .1z"/>
<path d="M93.5 27.4l.6-.2-.5 .4z"/>
<path d="M90 29.6l.6-.2-.4 .4z"/>
<path d="M82.8 31.3l.7 .1-.7 .1z"/>
<path d="M74.9 31.3l.6 .1-.6 .1z"/>
<path d="M68.6 31.3l.6 .1-.6 .1z"/>
<path d="M58.7 31.3l.6 .1-.6 .1z"/>
<path d="M51.2 31.3l.6 .1-.6 .1z"/>
<path d="M40.6 33v.6h-.2z"/>
<path d="M82.3 30.6h.6l-.6 .1z"/>
<path d="M73.7 30.6h.7l-.7 .1z"/>
<path d="M67.7 29.4h.2l-.1 .6z"/>
</g>
<!-- layer: 0 -->
<path d="M40.6 38.3v.6h-.2z" fill="#007fff" stroke="#007fff" stroke-width=".07"/>
<path d="M40.6 38.9v3" fill="none" stroke="#007fff" stroke-width=".07"/>
<!-- layer: PIPE SUPPORT -->
<path d="M91.5 35.5h.1M91.5 35.6h.1M91.5 35.5v.1M91.5 35.5l.1 .2zM91.6 35.6h.1M91.6 35.5h.1M91.6 35.5v.1" fill="none" stroke="#b82e00" stroke-width=".07"/>
<!-- layer: CWS -->
<path d="M91.7 35.2l.1 .1-.2 .3z" fill="#00f" stroke="#00f" stroke-width=".07"/>
<g fill="none" stroke="#00f" stroke-width=".07">
<path d="M91.6 35.6h.1M95 34.8h-2.9l-.3 .5"/>
<circle cx="91.6" cy="35.6" r=".03"/>
</g>
<!-- layer: sheet -->
<path d="M70 11.2h18.6M70 9.7h18.6M70 8.1h18.6M70 6.6h18.6M70 5.1h18.6M70 12.8h18.6M70 14.3h18.6M70 15.8h18.6M70 17.5h18.6M73.5 3.5v14" fill="none" stroke="#000" stroke-width=".07"/>
<!-- layer: C.W.S.P. -->
<g fill="none" stroke="#00f" stroke-width=".07">
<path d="M74.5 16.4h.1a.28 .28 0 0 1 .3 .3 .28 .28 0 0 1-.4 .2zM75.1 16.3v.6h.3M75.6 16.3h.2a.34 .34 0 0 1 .2 .3 .34 .34 0 0 1-.2 .3h-.2zM76.8 16.3l.1 .6 .1-.6 .2 .6 .1-.6M77.4 16.9l.3-.6 .2 .6M77.5 16.7h.3M78.1 16.3h.4M78.3 16.3v.6M78.6 16.6h.2M79 16.3h-.4v.6h.4M79.1 16.6h.4v-.2l-.4-.1v.6M79.4 16.6l.1 .3"/>
<path d="M80.7 16.4h-.4v.2l.3 .1 .1 .2h-.1h-.3M80.9 16.3v.6h.1h.3v-.6M81.5 16.7l.4-.1v-.2l-.4-.1v.6M82.1 16.7l.4-.1v-.2l-.4-.1v.6M82.7 16.3v.6h.4M83.2 16.3l.3 .3 .2-.3M83.5 16.6v.3"/>
</g>
<!-- layer: CAS_Format -->
<path d="M70 2.2h18.6M70 3.5h18.6" fill="none" stroke="#545454" stroke-width=".07"/>
<text font-size="3.6" x="33.1" y="102.3">FLOOR PLAN - PLUMBING &amp; DRAINAGE</text>
<text font-size="3.5" fill="#f00" x="69.5" y="6">WWP</text>
<text font-size="3.5" fill="#00dd6e" x="69.5" y="7.4">SWP</text>
<text font-size="3.1" fill="#f00" x="69.5" y="13.4">RWP</text>
<text font-size="3.1" fill="#00dd6e" x="69.5" y="18">CWS</text>
<text font-size="1.1" fill="#545454" x="56.8" y="95.2">GROUND FLOOR PLAN</text>
<text font-size="1" fill="#007fff" x="50.5" y="30.8" transform="rotate(-1 50.5 30.8)">Ø160MM RWP SLOPE 1:120</text>
<g font-size=".9" fill="#991b1e">
<text x="80.3" y="21.9">SEPTIC</text>
<text x="80.8" y="23">TANK</text>
<text x="79.6" y="25.1">DEPTH 7'0&quot;</text>
<text x="79.9" y="24">5'-0&quot;X8'-0&quot;</text>
</g>
<g font-size=".9" fill="#00dd6e">
<text x="95.6" y="23.6">SOAK PIT</text>
<text x="96.1" y="25.7">depth-7'</text>
<text x="96.6" y="24.7">4' dia</text>
</g>
<g font-size=".7" fill="#545454">
<text x="70.3" y="3">KEY PLAN:</text>
<text x="71" y="25.8">W.C</text>
<text x="80.8" y="26.4">BATH</text>
<text x="32.9" y="40">WASH AREA</text>
<text x="47.3" y="44.1">KITCHEN</text>
<text x="60.7" y="49.4">BED ROOM 03</text>
<text x="76.3" y="50.9">BED ROOM 02</text>
<text x="51.2" y="63.6">DRAWING AREA</text>
<text x="82.7" y="62.8">BED ROOM 01</text>
<text x="58.7" y="79.2">VERANDAH</text>
</g>
<g font-size=".7" fill="#007fff">
<text x="31.5" y="29.7">R.W. CHAMBER</text>
<text x="31.5" y="30.6">1'-0&quot; X 1'-0&quot;</text>
<text x="88.9" y="33.6">1'-0&quot; X 1'-0&quot;</text>
<text x="88.9" y="32.8">R.W. CHAMBER</text>
</g>
<g font-size=".7">
<text x="41.4" y="44" transform="rotate(-90 41.4 44)">SINK</text>
<text x="44.2" y="80.9">5'</text>
<text x="46" y="85.1" transform="rotate(-90 46 85.1)">7'</text>
</g>
<text font-size=".5" fill="#00f" x="92.2" y="34.7">Ø25MM SP</text>
<g font-size=".4" fill="#00dd6e">
<text x="86.6" y="20.4">F.T.</text>
<text x="37.4" y="33.9">F.T.</text>
</g>
<g font-size=".4" fill="#007fff">
<text x="42.1" y="86.2">UG WATER TANK</text>
<text x="42.3" y="86.7">4,954 LITRE</text>
<text x="42.6" y="85.3">5'-0&quot;X7'-0&quot;</text>
<text x="42.6" y="85.8">5' DEPTH</text>
</g>
<text font-size=".3" fill="#007fff" x="45.6" y="81.7">COVER</text>
</svg>
